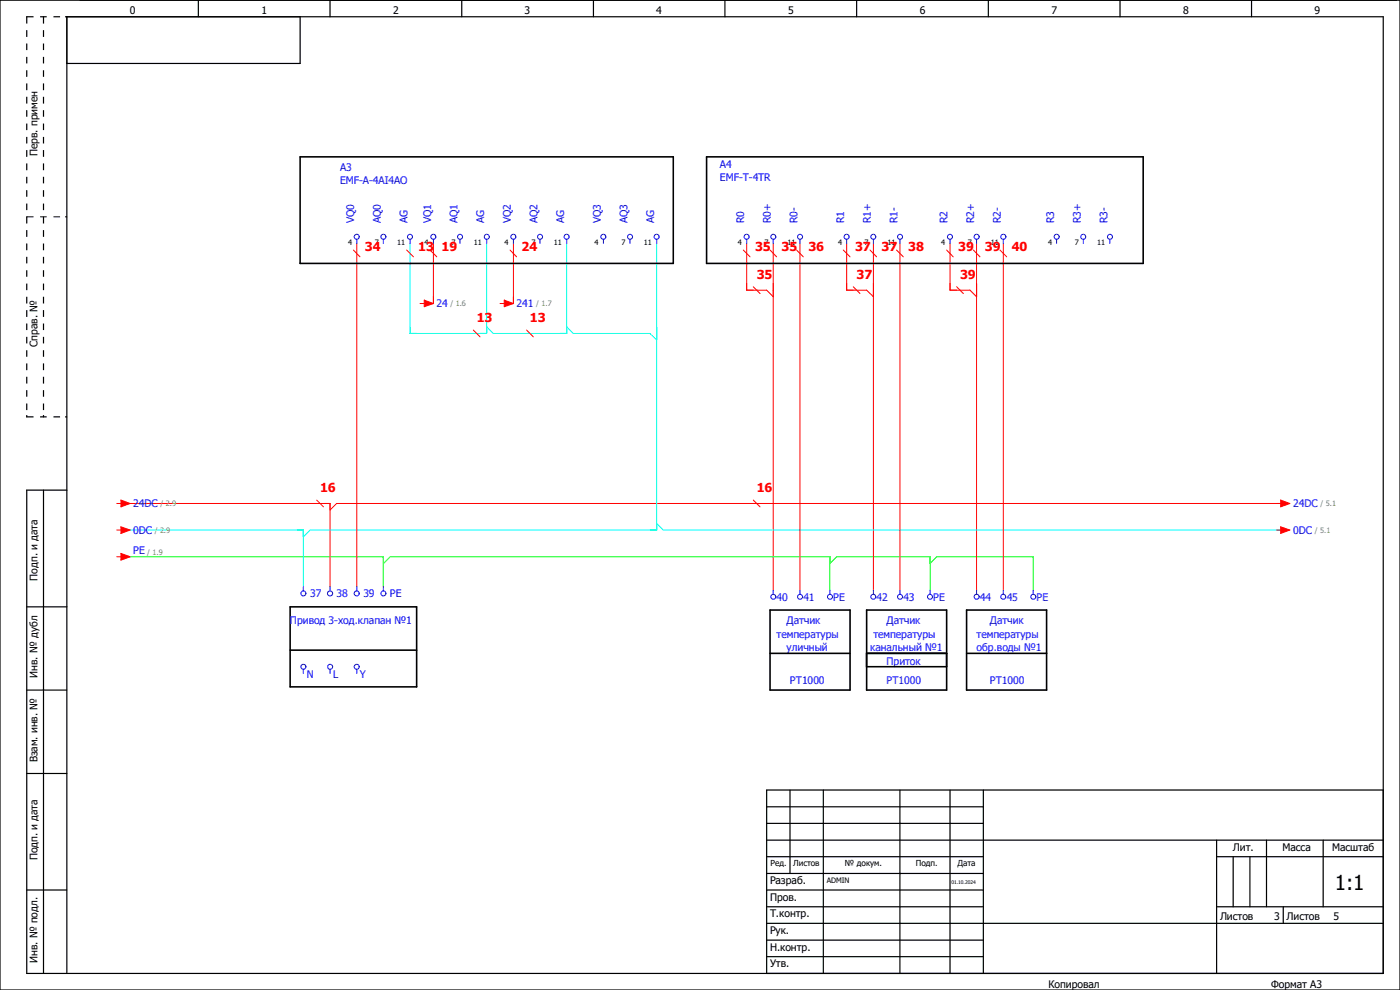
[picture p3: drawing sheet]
<svg xmlns="http://www.w3.org/2000/svg" width="297mm" height="210mm" viewBox="0 0 297 210" stroke-linecap="round" stroke-linejoin="round" font-family="sans-serif">
<path d="M210.1 -.1l-210.1 210.2M0 160.4l70.2 49.6M0 210v.1" fill="none" stroke="#fff" stroke-width=".21"/>
<g fill="none" stroke="#000" stroke-width=".25">
<path d="M0 0h297v210h-297zM42.1 0v3.6M63.7 3.6v9.9h-49.5M70 0v3.6M98 0v3.6M125.9 0v3.6M153.8 0v3.6M181.7 0v3.6M209.7 0v3.6M237.6 0v3.6M265.5 0v3.6M9.2 104v102.5"/>
<path d="M14.2 104h-8.5v102.5h287.8v-202.9h-279.3v202.9M5.7 128.7h8.5M5.7 146.4h8.5M5.7 164.1h8.5M162.6 178.2h130.9M162.6 171.2h46M162.6 174.7h46M167.6 167.6v17.7M174.7 167.6v38.9M190.9 167.6v38.9M201.5 167.6v38.9M208.6 167.6v38.9"/>
<path d="M258.1 178.2v28.3M268.7 178.2v14.2M280.7 178.2v14.2M293.5 167.6h-130.9v38.9M5.7 188.8h8.5M162.6 188.8h46M162.6 195.9h130.9M162.6 181.7h46M162.6 185.3h46M162.6 199.4h46M162.6 192.4h46M258.1 181.7h35.4"/>
<path d="M258.1 192.4h35.4M261.6 181.7v10.7M265.2 181.7v10.7M272.2 192.4v3.5M162.6 202.9h46"/>
</g>
<g fill="#000">
<path d="M13.8 3.4h.4l.1 .2-.5 .1zM13.8 45.9h.5v.2h-.5zM5.5 88.1h.3l-.1 .5zM9.1 88.1h.3l-.2 .5zM13.8 88.3h.4l.1 .2-.5 .1z"/>
<path d="M5.6 3.5l-.1 1.5h.3v-1.4zM5.5 6.4v1.4h.3v-1.4zM5.5 9.2v1.4h.3v-1.4zM5.5 12.1v1.4h.3v-1.4zM5.5 14.9v1.4h.3v-1.4zM5.5 17.7v1.4h.3v-1.4zM5.5 20.5v1.5h.3v-1.5zM5.5 23.4v1.4h.3v-1.4zM5.5 26.2v1.4h.3v-1.4zM5.5 29v1.4h.3v-1.4zM5.5 31.8v1.5h.3v-1.5zM5.5 34.7v1.4h.3v-1.4zM5.5 37.5v1.4h.3v-1.4zM5.5 40.3v1.4h.3v-1.4zM5.5 43.2v1.4h.3v-1.4zM5.5 46v1.4h.3v-1.4zM5.5 48.8v1.4h.3v-1.4zM5.5 51.6v1.5h.3v-1.5zM5.5 54.5v1.4h.3v-1.4zM5.5 57.3v1.4h.3v-1.4zM5.5 60.2v1.4h.3v-1.4zM5.5 62.9v1.5h.3v-1.5zM5.5 65.8v1.4h.3v-1.4zM5.5 68.6v1.4h.3v-1.4zM5.5 71.5v1.4h.3v-1.4zM5.5 74.3v1.4h.3v-1.4zM5.5 77.1v1.4h.3v-1.4zM5.5 79.9v1.5h.3v-1.5zM5.5 82.8v1.4h.3v-1.4zM5.5 85.6v1.4h.3v-1.4z"/>
<path d="M5.6 3.5l.1 .2h1.4v-.3zM8.5 3.4v.3h1.4v-.3zM11.3 3.4v.3h1.4v-.3z"/>
<path d="M9.1 3.5v1.5h.3v-1.4zM9.1 6.4v1.4h.3v-1.4zM9.1 9.2v1.4h.3v-1.4zM9.1 12.1v1.4h.3v-1.4zM9.1 14.9v1.4h.3v-1.4zM9.1 17.7v1.4h.3v-1.4zM9.1 20.5v1.5h.3v-1.5zM9.1 23.4v1.4h.3v-1.4zM9.1 26.2v1.4h.3v-1.4zM9.1 29v1.4h.3v-1.4zM9.1 31.8v1.5h.3v-1.5zM9.1 34.7v1.4h.3v-1.4zM9.1 37.5v1.4h.3v-1.4zM9.1 40.3v1.4h.3v-1.4zM9.1 43.2v1.4h.3v-1.4zM9.1 46v1.4h.3v-1.4zM9.1 48.8v1.4h.3v-1.4zM9.1 51.6v1.5h.3v-1.5zM9.1 54.5v1.4h.3v-1.4zM9.1 57.3v1.4h.3v-1.4zM9.1 60.2v1.4h.3v-1.4zM9.1 62.9v1.5h.3v-1.5zM9.1 65.8v1.4h.3v-1.4zM9.1 68.6v1.4h.3v-1.4zM9.1 71.5v1.4h.3v-1.4zM9.1 74.3v1.4h.3v-1.4zM9.1 77.1v1.4h.3v-1.4zM9.1 79.9v1.5h.3v-1.5zM9.1 82.8v1.4h.3v-1.4zM9.1 85.6v1.4h.3v-1.4z"/>
<path d="M5.6 45.9v.2h1.5v-.2zM8.5 45.9v.2h1.4v-.2zM11.3 45.9v.2h1.4v-.2z"/>
<path d="M5.6 88.3l.1 .3h1.4v-.3zM8.5 88.3v.3h1.4v-.3zM11.3 88.3v.3h1.4v-.3z"/>
</g>
<g fill="none" stroke="#f00" stroke-width=".21">
<path d="M75 53l1.4 1.5M75.7 51.6v72.9M86.3 53l1.4 1.5M91.2 53l1.5 1.5M91.9 51.6v12.8h-1.4M108.2 53l1.4 1.5M108.9 51.6v12.8h-1.4M157.7 53l1.4 1.5M158.4 51.6v10h4.2l1.4 1.3M163.4 53l1.4 1.5M164 51.6v73.6M169 53l1.4 1.5"/>
<path d="M169.7 51.6v73.6M178.9 53l1.4 1.5M179.6 51.6v10h4.3l1.4 1.3M184.6 53l1.4 1.5M185.3 51.6v73.6M190.2 53l1.4 1.5M190.9 51.6v73.6M200.8 53l1.4 1.5M201.5 51.6v10h4.3l1.4 1.3M206.5 53l1.4 1.5M207.2 51.6v73.6M212.1 53l1.5 1.5"/>
<path d="M212.9 51.6v73.6M100.4 70l1.5 1.5M111.7 70l1.5 1.5M159.8 60.8l1.4 1.5M181 60.8l1.5 1.5M202.9 60.8l1.5 1.5M25.7 117.4l1.9 .7-1.9 .7zM26.2 106.8h43.8v17.7M67.2 106.1l1.4 1.4M159.8 106.1l1.4 1.4M272.2 106.8h-200.8l-1.4 1.4"/>
</g>
<path d="M26.2 118.1h55.1v6.4M81.3 119.5l1.5-1.4h93.3v7.1M176.1 119.5l1.4-1.4h19.8v7.1M197.3 119.5l1.4-1.4h20.5v7.1" fill="none" stroke="#0f0" stroke-width=".21"/>
<path d="M87 51.6v19.1h16.3v-19.1M120.2 51.6v19.1h-15.6l-1.3-1.4M139.3 51.6v60.8h-73.5l-1.5 1.5M120.2 69.3l1.4 1.4h16.3l1.4 1.4M26.2 112.4h38.1v12.1M139.3 111l1.4 1.4h131.5" fill="none" stroke="#0ff" stroke-width=".21"/>
<path d="M63.7 33.3h79.1v22.6h-79.1zM149.9 33.3h92.6v22.6h-92.6zM61.6 128.7h26.8v17h-26.8zM61.6 137.9h26.8M163.4 129.4h16.9v17h-16.9zM163.4 138.6h16.9M183.9 129.4h16.9v17h-16.9zM183.9 138.6h16.9M205.1 129.4h16.9v17h-16.9zM205.1 138.6h16.9M183.9 141.4h16.9" fill="none" stroke="#000" stroke-width=".34"/>
<g fill="none" stroke="#00f" stroke-width=".21">
<path d="M75.7 50.8v.8M81.3 50.8v.8M87 50.8v.8M91.9 50.8v.8M97.6 50.8v.8M103.3 50.8v.8M108.9 50.8v.8M114.6 50.8v.8M120.2 50.8v.8M128 50.8v.8M133.6 50.8v.8M139.3 50.8v.8"/>
<path d="M158.4 50.8v.8M164 50.8v.8M169.7 50.8v.8M179.6 50.8v.8M185.3 50.8v.8M190.9 50.8v.8M201.5 50.8v.8M207.2 50.8v.8M212.9 50.8v.8M224.2 50.8v.8M229.8 50.8v.8M235.5 50.8v.8"/>
<path d="M64.3 124.5v.8M70 124.5v.8M75.7 124.5v.8M81.3 124.5v.8M164 125.2v.9M169.7 125.2v.9M176.1 125.2v.9M185.3 125.2v.9M190.9 125.2v.9M197.3 125.2v.9M207.2 125.2v.9M212.9 125.2v.9"/>
<path d="M219.2 125.2v.9M64.3 142v.9M70 142v.9M75.7 142v.9"/>
<circle cx="75.7" cy="50.2" r=".53"/>
<circle cx="81.3" cy="50.2" r=".54"/>
<circle cx="87" cy="50.2" r=".53"/>
<circle cx="91.9" cy="50.2" r=".53"/>
<circle cx="97.6" cy="50.2" r=".53"/>
<circle cx="103.3" cy="50.2" r=".54"/>
<circle cx="108.9" cy="50.2" r=".53"/>
<circle cx="114.6" cy="50.2" r=".54"/>
<circle cx="120.2" cy="50.2" r=".53"/>
<circle cx="128" cy="50.2" r=".53"/>
<circle cx="133.7" cy="50.2" r=".54"/>
<circle cx="139.3" cy="50.2" r=".53"/>
<circle cx="158.4" cy="50.2" r=".53"/>
<circle cx="164.1" cy="50.2" r=".53"/>
<circle cx="169.7" cy="50.2" r=".54"/>
<circle cx="179.6" cy="50.2" r=".53"/>
<circle cx="185.3" cy="50.2" r=".53"/>
<circle cx="190.9" cy="50.2" r=".54"/>
<circle cx="201.5" cy="50.2" r=".53"/>
<circle cx="207.2" cy="50.2" r=".54"/>
<circle cx="212.9" cy="50.2" r=".54"/>
<circle cx="224.2" cy="50.2" r=".54"/>
<circle cx="229.8" cy="50.2" r=".53"/>
<circle cx="235.5" cy="50.2" r=".53"/>
<circle cx="64.4" cy="125.9" r=".54"/>
<circle cx="70" cy="125.9" r=".54"/>
<circle cx="75.7" cy="125.9" r=".53"/>
<circle cx="81.3" cy="125.9" r=".54"/>
<circle cx="164.1" cy="126.6" r=".53"/>
<circle cx="169.7" cy="126.6" r=".53"/>
<circle cx="176.1" cy="126.6" r=".53"/>
<circle cx="185.3" cy="126.6" r=".52"/>
<circle cx="190.9" cy="126.6" r=".53"/>
<circle cx="197.3" cy="126.6" r=".53"/>
<circle cx="207.2" cy="126.6" r=".53"/>
<circle cx="212.8" cy="126.6" r=".52"/>
<circle cx="219.2" cy="126.6" r=".53"/>
<circle cx="64.4" cy="141.5" r=".54"/>
<circle cx="70" cy="141.5" r=".54"/>
<circle cx="75.7" cy="141.5" r=".53"/>
</g>
<path d="M25.7 117.4l1.9 .7-1.9 .7z" fill="#f00"/>
<path d="M24.8 118.1h.9M25.7 106.1l1.9 .7-1.9 .7z" fill="none" stroke="#f00" stroke-width=".21"/>
<path d="M25.7 106.1l1.9 .7-1.9 .7z" fill="#f00"/>
<path d="M24.8 106.8h.9M25.7 111.8l1.9 .6-1.9 .8z" fill="none" stroke="#f00" stroke-width=".21"/>
<path d="M25.7 111.8l1.9 .6-1.9 .8z" fill="#f00"/>
<path d="M24.8 112.4h.9M271.7 106.1l1.9 .7-1.9 .7z" fill="none" stroke="#f00" stroke-width=".21"/>
<path d="M271.7 106.1l1.9 .7-1.9 .7z" fill="#f00"/>
<path d="M270.8 106.8h.9M271.7 111.8l1.9 .6-1.9 .8z" fill="none" stroke="#f00" stroke-width=".21"/>
<path d="M271.7 111.8l1.9 .6-1.9 .8z" fill="#f00"/>
<path d="M90 63.7l1.9 .7-1.9 .7zM270.8 112.4h.9" fill="none" stroke="#f00" stroke-width=".21"/>
<path d="M90 63.7l1.9 .7-1.9 .7z" fill="#f00"/>
<path d="M89.1 64.4h.9M107 63.7l1.9 .7-1.9 .7z" fill="none" stroke="#f00" stroke-width=".21"/>
<path d="M107 63.7l1.9 .7-1.9 .7z" fill="#f00"/>
<path d="M106.1 64.4h.9" fill="none" stroke="#f00" stroke-width=".21"/>
<text font-size="4.4" x="283.2" y="188.8">1:1</text>
<g font-size="2.6" fill="#f00">
<text x="77.4" y="53.2">34</text>
<text x="88.7" y="53.2">13</text>
<text x="93.7" y="53.2">19</text>
<text x="110.7" y="53.2">24</text>
<text x="160.2" y="53.2">35</text>
<text x="165.8" y="53.2">35</text>
<text x="171.5" y="53.2">36</text>
<text x="181.4" y="53.2">37</text>
<text x="187" y="53.2">37</text>
<text x="192.7" y="53.2">38</text>
<text x="203.3" y="53.2">39</text>
<text x="209" y="53.2">39</text>
<text x="214.6" y="53.2">40</text>
<text x="160.5" y="59.2">35</text>
<text x="181.7" y="59.2">37</text>
<text x="203.7" y="59.2">39</text>
<text x="101.1" y="68.4">13</text>
<text x="112.4" y="68.4">13</text>
<text x="67.9" y="104.4">16</text>
<text x="160.5" y="104.4">16</text>
</g>
<g font-size="2.2">
<text x="27.5" y="3">0</text>
<text x="55.5" y="3">1</text>
<text x="83.4" y="3">2</text>
<text x="111.3" y="3">3</text>
<text x="139.2" y="3">4</text>
<text x="167.2" y="3">5</text>
<text x="195.1" y="3">6</text>
<text x="223.1" y="3">7</text>
<text x="251" y="3">8</text>
<text x="278.9" y="3">9</text>
<text x="8" y="33.1" transform="rotate(-90 8 33.1)">Перв. примен</text>
<text x="8" y="73.6" transform="rotate(-90 8 73.6)">Справ. №</text>
<text x="8" y="123.1" transform="rotate(-90 8 123.1)">Подп. и дата</text>
<text x="8" y="143.8" transform="rotate(-90 8 143.8)">Инв. № дубл</text>
<text x="8" y="161.7" transform="rotate(-90 8 161.7)">Взам. инв. №</text>
<text x="8" y="182.5" transform="rotate(-90 8 182.5)">Подп. и дата</text>
<text x="261.6" y="180.5">Лит.</text>
<text x="272.1" y="180.5">Масса</text>
<text x="282.6" y="180.5">Масштаб</text>
<text x="163.4" y="187.5">Разраб.</text>
<text x="163.4" y="191.1">Пров.</text>
<text x="163.4" y="194.6">Т.контр.</text>
<text x="258.8" y="195.2">Листов</text>
<text x="270.3" y="195.2">3</text>
<text x="273" y="195.2">Листов</text>
<text x="282.9" y="195.2">5</text>
<text x="163.4" y="198.2">Рук.</text>
<text x="163.4" y="201.7">Н.контр.</text>
<text x="8" y="204.3" transform="rotate(-90 8 204.3)">Инв. № подл.</text>
<text x="163.4" y="205.2">Утв.</text>
<text x="222.4" y="209.5">Копировал</text>
<text x="269.7" y="209.5">Формат А3</text>
</g>
<g font-size="2.2" fill="#00f">
<text x="152.7" y="35.6">А4</text>
<text x="72.1" y="39.1">EMF-A-4AI4AO</text>
<text x="72.1" y="36.3">А3</text>
<text x="152.7" y="38.4">EMF-T-4TR</text>
<text x="75.1" y="47.4" transform="rotate(-90 75.1 47.4)">VQ0</text>
<text x="80.8" y="47.4" transform="rotate(-90 80.8 47.4)">AQ0</text>
<text x="86.5" y="47.4" transform="rotate(-90 86.5 47.4)">AG</text>
<text x="91.4" y="47.4" transform="rotate(-90 91.4 47.4)">VQ1</text>
<text x="97.1" y="47.4" transform="rotate(-90 97.1 47.4)">AQ1</text>
<text x="102.7" y="47.4" transform="rotate(-90 102.7 47.4)">AG</text>
<text x="108.4" y="47.4" transform="rotate(-90 108.4 47.4)">VQ2</text>
<text x="114" y="47.4" transform="rotate(-90 114 47.4)">AQ2</text>
<text x="119.7" y="47.4" transform="rotate(-90 119.7 47.4)">AG</text>
<text x="127.5" y="47.4" transform="rotate(-90 127.5 47.4)">VQ3</text>
<text x="133.1" y="47.4" transform="rotate(-90 133.1 47.4)">AQ3</text>
<text x="138.8" y="47.4" transform="rotate(-90 138.8 47.4)">AG</text>
<text x="157.9" y="47.4" transform="rotate(-90 157.9 47.4)">R0</text>
<text x="163.5" y="47.4" transform="rotate(-90 163.5 47.4)">R0+</text>
<text x="169.2" y="47.4" transform="rotate(-90 169.2 47.4)">R0-</text>
<text x="179.1" y="47.4" transform="rotate(-90 179.1 47.4)">R1</text>
<text x="184.8" y="47.4" transform="rotate(-90 184.8 47.4)">R1+</text>
<text x="190.4" y="47.4" transform="rotate(-90 190.4 47.4)">R1-</text>
<text x="201" y="47.4" transform="rotate(-90 201 47.4)">R2</text>
<text x="206.7" y="47.4" transform="rotate(-90 206.7 47.4)">R2+</text>
<text x="212.3" y="47.4" transform="rotate(-90 212.3 47.4)">R2-</text>
<text x="223.6" y="47.4" transform="rotate(-90 223.6 47.4)">R3</text>
<text x="229.3" y="47.4" transform="rotate(-90 229.3 47.4)">R3+</text>
<text x="235" y="47.4" transform="rotate(-90 235 47.4)">R3-</text>
<text x="92.6" y="65.2">24</text>
<text x="109.6" y="65.2">241</text>
<text x="28.3" y="107.7">24DC</text>
<text x="274.4" y="107.7">24DC</text>
<text x="28.3" y="113.3">0DC</text>
<text x="274.4" y="113.3">0DC</text>
<text x="28.3" y="117.6">PE</text>
<text x="65.8" y="126.7">37</text>
<text x="71.4" y="126.7">38</text>
<text x="77.1" y="126.7">39</text>
<text x="82.7" y="126.7">PE</text>
<text x="164.8" y="127.4">40</text>
<text x="170.4" y="127.4">41</text>
<text x="176.8" y="127.4">PE</text>
<text x="186" y="127.4">42</text>
<text x="191.6" y="127.4">43</text>
<text x="198" y="127.4">PE</text>
<text x="207.9" y="127.4">44</text>
<text x="213.6" y="127.4">45</text>
<text x="219.9" y="127.4">PE</text>
<text x="61.5" y="132.5">Привод 3-ход.клапан №1</text>
<text x="164.8" y="135.3">температуры</text>
<text x="166.9" y="132.5">Датчик</text>
<text x="185.3" y="135.3">температуры</text>
<text x="188.1" y="132.5">Датчик</text>
<text x="207.2" y="135.3">температуры</text>
<text x="210" y="132.5">Датчик</text>
<text x="65.1" y="143.8">N</text>
<text x="70.7" y="143.8">L</text>
<text x="76.4" y="143.8">Y</text>
<text x="166.9" y="138.1">уличный</text>
<text x="184.6" y="138.1">канальный №1</text>
<text x="188.1" y="141">Приток</text>
<text x="207.2" y="138.1">обр.воды №1</text>
<text x="167.6" y="145.2">PT1000</text>
<text x="188.1" y="145.2">PT1000</text>
<text x="210" y="145.2">PT1000</text>
</g>
<g font-size="1.8">
<text x="163.5" y="183.8">Ред.</text>
<text x="168.3" y="183.8">Листов</text>
<text x="179.2" y="183.8">№ докум.</text>
<text x="194.3" y="183.8">Подп.</text>
<text x="203.1" y="183.8">Дата</text>
</g>
<g font-size="1.6">
<text x="73.8" y="52">4</text>
<text x="79.5" y="52">7</text>
<text x="84.3" y="52">11</text>
<text x="90.1" y="52">4</text>
<text x="95.8" y="52">7</text>
<text x="100.5" y="52">11</text>
<text x="107.1" y="52">4</text>
<text x="112.7" y="52">7</text>
<text x="117.5" y="52">11</text>
<text x="126.2" y="52">4</text>
<text x="131.8" y="52">7</text>
<text x="136.6" y="52">11</text>
<text x="156.5" y="52">4</text>
<text x="162.2" y="52">7</text>
<text x="167" y="52">11</text>
<text x="177.8" y="52">4</text>
<text x="183.4" y="52">7</text>
<text x="188.3" y="52">11</text>
<text x="199.7" y="52">4</text>
<text x="205.4" y="52">7</text>
<text x="210.2" y="52">11</text>
<text x="222.3" y="52">4</text>
<text x="228" y="52">7</text>
<text x="232.8" y="52">11</text>
<text x="175.4" y="187.3">ADMIN</text>
</g>
<g font-size="1.6" fill="#7ca552">
<text x="95.6" y="64.9">/ 1.6</text>
<text x="113.7" y="64.9">/ 1.7</text>
<text x="34" y="107.4">/ 2.9</text>
<text x="280.1" y="107.4">/ 5.1</text>
<text x="32.9" y="113">/ 2.9</text>
<text x="278.9" y="113">/ 5.1</text>
<text x="31.2" y="117.7">/ 1.9</text>
</g>
<text font-size="1.1" x="201.8" y="187.5">01.10.2024</text>
</svg>
